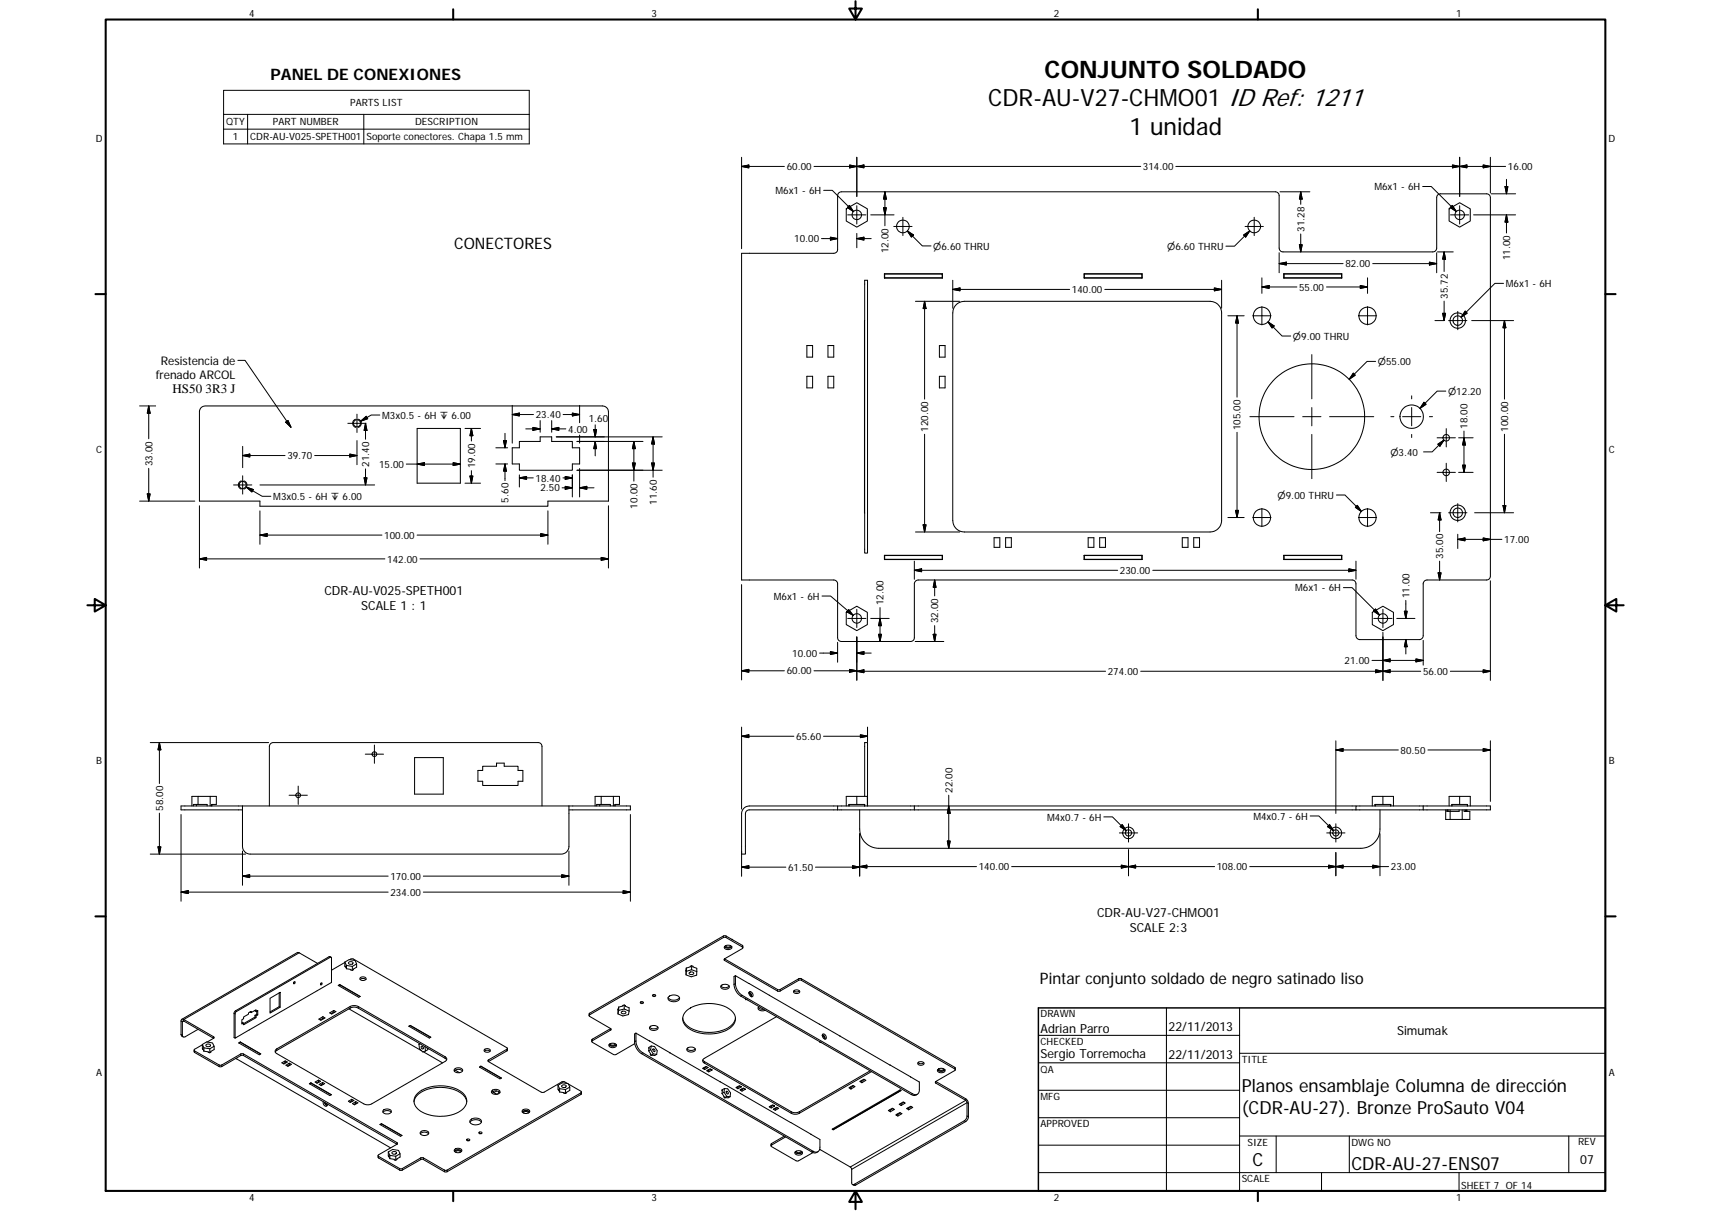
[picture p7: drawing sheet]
<svg xmlns="http://www.w3.org/2000/svg" width="594mm" height="420mm" viewBox="0 0 594 420" stroke-linecap="round" stroke-linejoin="round" font-family="sans-serif">
<g fill="none" stroke="#000" stroke-width=".36">
<path d="M293.8 72.5l3.7-2.2 3.7 2.2v4.2l-3.7 2.1-3.7-2.1zM503.1 72.5l3.7-2.2 3.7 2.2v4.2l-3.7 2.1-3.7-2.1zM257.5 87.9h32a1.34 1.34 0 0 0 1.3-1.3v-18.7a1.34 1.34 0 0 1 1.4-1.4h150.6a1.34 1.34 0 0 1 1.3 1.4v18.2a1.37 1.37 0 0 0 1.4 1.3h52a1.34 1.34 0 0 0 1.3-1.3v-17.5a1.3 1.3 0 0 1 1.3-1.4h16a1.3 1.3 0 0 1 1.4 1.4v131.3a1.3 1.3 0 0 1-1.4 1.3h-20.6a1.34 1.34 0 0 0-1.3 1.4v18a1.37 1.37 0 0 1-1.4 1.3h-20.6a1.41 1.41 0 0 1-1.4-1.3v-18a1.34 1.34 0 0 0-1.3-1.4h-150.7a1.37 1.37 0 0 0-1.3 1.4v18.7a1.3 1.3 0 0 1-1.3 1.3h-24a1.3 1.3 0 0 1-1.4-1.3v-18.7a1.38 1.38 0 0 0-1.3-1.4h-32zM300.2 97.2h1v94.7h-1zM307.1 95.1h.1M307.1 95h20.1v1.5h-20.1zM307.1 96.4h20.1M307.2 95.1v1.3M307.2 95.1h19.9v1.3M327.1 95.1h.1M376.4 95h20.2v1.5h-20.2zM376.4 95.1h.1"/>
<path d="M376.5 95.1h20v1.3h-20.1M396.5 95.1h.1M445.7 95h20.2v1.5h-20.2zM445.7 96.4h20.2M445.7 95.1h20.2M445.8 95.1v1.3M465.8 95.1v1.3M280.2 119.9h1.9v4h-1.9zM287.5 119.9h2v4h-2zM300.2 111.2v66.8M326.2 119.9h1.9v4h-1.9zM332.2 105.6l.8-.6 1.8-.5h85.4a4 4 0 0 1 4 4.1v72a4 4 0 0 1-4 4h-85.4a4 4 0 0 1-4-4v-72l.5-1.9z"/>
<path d="M280.2 130.6h1.9v4h-1.9zM287.5 130.6h2v4h-2zM326.2 130.6h1.9v4h-1.9zM69.7 141.6l1.5-.8h138a2.08 2.08 0 0 1 2.1 2.1v31h-21.1v1.7h-100v-1.7h-20.9v-31zM144.8 148.7h15v18.9h-15zM177.9 155.4h2.4v-2.2h7.3v-1.6h4v1.6h7.1v2.2h2.5v5.6h-2.5v2.2h-18.4v-2.2h-2.4zM307.1 192.7h20.1v1.4h-20.1zM307.1 194.1h20.1M307.2 194.1v-1.4h19.9v1.4M345.2 186.6h1.9v3.3h-1.9zM349.2 186.6h1.9v3.3h-1.9zM376.4 192.7h20.2v1.4h-20.2z"/>
<path d="M376.5 192.7h20v1.4h-20.1M377.8 186.6h2v3.3h-2zM381.8 186.6h2v3.3h-2zM410.5 186.6h2v3.3h-2zM414.5 186.6h2v3.3h-2zM445.7 192.7h20.2v1.4h-20.2zM445.7 194.1h20.2M445.8 192.7v1.4M465.8 192.7v1.4M293.8 212.4l3.7-2.1 3.7 2.1v4.3l-3.7 2.1-3.7-2.1zM476.5 212.4l3.7-2.1 3.6 2.1v4.3l-3.6 2.1-3.7-2.1zM67.2 279.6v-.5h4.7v.5"/>
<path d="M68.2 279.1v.5M68.8 276.3v2.8M73 276.3v3.3M73.5 279.6v-.5h1.6v-2.8h-8.5v3.3M84.2 279.6h-21.3v1.4h21.3M84.2 279.6v14.1a2.73 2.73 0 0 0 2.7 2.6h108a2.66 2.66 0 0 0 2.6-2.6v-14.1M84.2 279.6h113.3M93.5 279.6v-20.6a1.37 1.37 0 0 1 1.4-1.4h92a1.34 1.34 0 0 1 1.3 1.4v20.6M143.9 262.8h10v12.7h-10zM165.9 267.3h1.7v-1.4h4.8v-1.1h2.7v1.1h4.8v1.4h1.6v3.8h-1.6v1.4h-12.3v-1.4h-1.7zM197.5 279.6h21.4v1.4h-21.4M207.2 279.6v-.5h4.7v.5"/>
<path d="M208.2 279.1v.5M208.7 276.3v2.8M213 276.3v3.3M213.5 279.6v-.5h1.6v-2.8h-8.5v3.3M290.8 279.6h-30.6a2.7 2.7 0 0 0-2.7 2.7v14h1.3v-14a1.3 1.3 0 0 1 1.4-1.3h30.6M293.8 279.6v-3.3h7.4v3.3M297.5 276.3v2.8M300.2 279.1v.5M300.2 276.3v-18.7h1v22M300.2 279.6v-.5h-5.5v.5M317.5 279.6h-26.7v1.4M317.5 279.6v1.4"/>
<path d="M317.5 279.6h153.3M476.5 279.6v-3.3h7.3v3.3M477.5 279.1v.5M480.2 276.3v2.8M482.8 279.1v.5M482.9 279.6v-.5h-5.5v.5M494.2 279.6h23.3v1.4h-23.3M494.2 279.6h-23.4v1.4M494.2 279.6v1.4M503.1 279.6v-3.3h7.4v3.3M504.2 279.1v.5M506.8 276.3v2.8"/>
<path d="M509.5 279.1v.5M509.5 279.6v-.5h-5.4v.5M290.8 281h26.7M317.5 281h153.3M470.8 281h23.4M479.1 281v6.6a6.7 6.7 0 0 1-6.6 6.7h-167.3a6.7 6.7 0 0 1-6.7-6.7v-6.6M502 281v3.3h1.5M502.4 281v.5h4.2v-.5M502.6 281v.5M502.8 281v.5M503.5 281v.5M503.5 281.5v2.8"/>
<path d="M507.7 281v3.3M508.4 281v.5h1.9v2.8h-6.8M508.8 281v.5M509.2 281v.5M509.4 281v.5M110.3 334.3l-6.9-3.8-40.2 23.1M115 332.1l-.7-.2-32.7 18.9-.3 .6v8.6l.3 .2M119.7 333.8l.2 1.6M119.7 333.8l.6 1.2M119.7 333.8l1.5-.9 2.1 .3 .5 1.2-1.5 .9M119.7 333.9l-4.6 2.7M119.9 335.4v-.2l.4 .9"/>
<path d="M119.9 335.3v.1M120.3 335v1.1M120.3 335l2 .3M120.3 336.1l2 .6M121.1 333.9l.3-.2a.63 .63 0 0 1 .8-.1 .63 .63 0 0 1 .2 .9h-.2a.68 .68 0 0 1-.8 .1 .68 .68 0 0 1-.3-.7zM121.4 333l1.2-.3 53.6 31-.1 .3-6.5 3.7-.2 .3 .2 .3M122.3 335.3v1.4M123.8 334.4v1.2l-1.5 1.1M125 339.8l1-.3 1 .3M125.1 339.2a1.22 1.22 0 0 1 2 .5 1.15 1.15 0 0 1-1.2 .5 1.15 1.15 0 0 1-.9-.8zM238.2 336.9v-.3v1.6M238.3 337l-.1 1.2 1.8 .7 1.9-.6v-1.2"/>
<path d="M238.3 335.9l-.1 .9M238.3 335.9v1.1M239.4 337.4l.3-.2a.61 .61 0 0 1 .8 0 .61 .61 0 0 1 .1 .8l-.1 .1a.67 .67 0 0 1-.8 .1 .67 .67 0 0 1-.3-.8zM240.1 335.1l-1.8 .8M240.1 336.4l-1.8 .6M240.1 335.1l1.8 .9v1.1M240.1 336.4l1.8 .7M240.1 335.1v1.3M251.6 332.7l18.6 10.7 .7-.1 6.5-3.8h.7l53.4 30.8 .2 .9M251.6 332.7l-.1 .4 18.6 10.8h.6l6.7-3.8h.7l53.6 31-.1 .2-6.7 3.9M251.6 332.7l6.3-3.9-6.1-3.6-.6 .1-46.7 27 .2 .3 7.3 4.3M251.6 328.4l1.2 .5 1.3-.5"/>
<path d="M251.7 328.3l.6-.3a1.14 1.14 0 0 1 1.8 1l-.2 .1a1.52 1.52 0 0 1-2.4-.5zM252 328.1a.87 .87 0 0 0 .8 .5 .87 .87 0 0 0 .8-.5M254.1 325.9h.2M255.3 338.5l-.4 .3v3.1a5.4 5.4 0 0 0 2.3 3.7l59.2 34.2 1.2 .3 .9-.5M255.3 338.5v2.7a5.2 5.2 0 0 0 2.4 4.1l59.2 34.2a1.44 1.44 0 0 0 1.6 .1 1.44 1.44 0 0 0 .7-1.5v-2.7l-3-1.8M255.3 338.5l4.7 2.7M257.9 328.8l-.1-.8-5.8-3.3h-.7l-46.6 26.9-.2 .8M63.6 359.7l-.6-.3-.1-.5v-4.7a.57 .57 0 0 1 .2-.6 .57 .57 0 0 1 .7 .1l10.4 6 .2 .3-.2 .2M68.8 357.1l-4.5 2.6a.6 .6 0 0 1-.7 .1 .6 .6 0 0 1-.3-.6v-4.7l.4-.3 10.5 6M84 354.9l.6 .1M84.6 352.8l1.7-.9v-.5l.9-.5v.4l1.7-.9v.5l.6-.3v1.5l-.6 .4v.6l-4.3 2.5v-.6l-.6 .3v-1.5l.6-.3zM86.6 357.3l-5 2.9v-8.6l.4-.6 32.6-18.9 .4 .1 .1 8.7-28.6 16.4"/>
<path d="M86.9 351.1l.3 .2M86.9 351.1h.1M88.6 350.6l.3 .3M88.6 352.3v.6M88.6 352.3l.3 .2M88.9 353.1l-.3-.2-4 2.3M89.1 350.8v1.1M89.1 351.9l.4 .2M89.1 351.9l-.5 .4M93.8 346.4l3.5-2.1v5.2l-3.5 2zM96.9 344.5v4.8M96.9 349.3l.4 .2"/>
<path d="M96.9 349.3l-3.1 1.8M102.1 340.7l-.2 .3M102.2 340.6a.31 .31 0 0 1 .2 .5 .31 .31 0 0 1-.5 0zM110.7 353.6l1.4-.9 .7 .5-1.4 .8zM111.5 341.1l-.2 .4M112.1 352.7v.6M112.4 353.4l-.3-.1-.9 .5M114.5 351.4l1.4-.8 .7 .4-1.4 .8zM115.9 350.6v.5M116.1 351.3l-.2-.2-.9 .6M117.4 341.9l.6-.3 7.1 4.1-.5 .3zM118 341.6v.1"/>
<path d="M118 341.7l7 4.1M118 341.7l-.5 .2M121.1 350l25.3 14.6M142.5 355.8l-.5 .2 7.1 4.2 .5-.3M142.5 355.8l7.1 4.1M142.5 355.8v.1M142.5 355.9l7 4M142.5 355.9l-.5 .2M212 356.9l.1 .4-6.5 3.8-.1 .4 7.8 4.5 .6-.2 6.5-3.7M212 356.9l-6.4 3.7-.1 .8M214.6 350.1l.1 .1M214.6 350.1v1.7"/>
<path d="M214.8 350.6l-.2 1.2 1.7 .7 1.9-.5 .2-1.2M214.8 349.4l-.2 .9v-.2M214.8 349.4v1.2M215.9 351l.3-.2a.58 .58 0 0 1 .8 0 .58 .58 0 0 1 0 .9h-.2a.62 .62 0 0 1-.8 .1 .62 .62 0 0 1-.1-.8zM216.7 350.1l1.7 .7M216.7 348.7l-1.9 .7M216.7 348.7v1.4M216.7 350.1l-1.9 .5M216.7 348.7l1.7 1v1.1M220.8 358.5l-.5 .2v2.8a5.4 5.4 0 0 0 2.4 4l59.2 34.2 1.1 .3 1-.4M220.8 358.5l4.7 2.7M220.8 358.5l.1 3.5a5.1 5.1 0 0 0 2.3 3.3l59.1 34.1a1.45 1.45 0 0 0 1.7 .2 1.45 1.45 0 0 0 .7-1.5v-2.7l-3.1-1.8"/>
<path d="M222.3 347.7l.3-.1a.42 .42 0 0 1 .6-.1 .42 .42 0 0 1 .1 .6 .54 .54 0 0 1-.6 .1 .54 .54 0 0 1-.4-.5zM222.6 347.6h.6M225.6 356.4a2.03 2.03 0 0 0 2.8 0M225.6 356.3a1.87 1.87 0 0 1 2.9 .4 1.74 1.74 0 0 1-3 0zM226.6 345.3l.1-.1a.49 .49 0 0 1 .8-.2 .49 .49 0 0 1 0 .8 .49 .49 0 0 1-.8-.1zM226.8 345.1h.6M232 346.1a2.62 2.62 0 0 0 3.9 0M232.3 345.7a2.45 2.45 0 0 1 3.7 .7 2.35 2.35 0 0 1-4.1 .1zM237.1 353.2a6.5 6.5 0 0 0 5.5 4.6 13 13 0 0 0 11.9-2.6l.7-1.2 .1-.8M238.4 350.7a13.2 13.2 0 0 1 15.8 .2 3.8 3.8 0 0 1-1.5 6.3 13.6 13.6 0 0 1-14.5-1.2 3.5 3.5 0 0 1 .2-5.3zM250.3 342.1l.1 .2a2.08 2.08 0 0 0 2.8-.2M250.4 342a1.85 1.85 0 0 1 2.8 .3 1.62 1.62 0 0 1-1.5 .9 1.62 1.62 0 0 1-1.4-1z"/>
<path d="M258.9 346.5l.6 .4M260 341.2l7.1 4.1M260 341.2h.1M260.1 344.7l.5 .4v.5M260.1 344.3l.6 .5 .3 1-.3-1zM260.2 344.1a1.08 1.08 0 0 1 1.1 .5 1.08 1.08 0 0 1-.1 1.2l-.5-.1a1.25 1.25 0 0 1-.5-1.6zM263.3 349.6a1.88 1.88 0 0 0 1.8 .6M263.3 349.5a1.26 1.26 0 0 0 1.9 1.2l.5-.2M263.6 349.3l-.3 .2M267.1 345.3h.1M267.1 345.3l17.5 10.1M269.6 352.7l-25 14.5a.85 .85 0 0 0-.6 .8 .85 .85 0 0 0 .6 .8l30.1 17.4a3.1 3.1 0 0 0 2.9 0l25-14.4"/>
<path d="M275.6 343.8l1 .4 1-.4M275.7 343.7a1.21 1.21 0 0 1 2 .5 1.16 1.16 0 0 1-1.2 .5 1.16 1.16 0 0 1-.9-.8zM284.5 355.4l7.2 4.1M284.6 355.4h.1M285.5 359.4l.5 .3 .1 .6M285.6 359l.1 .1a1.4 1.4 0 0 1 .7 1.4M285.7 358.8a1.07 1.07 0 0 1 1 .5 1.07 1.07 0 0 1-.1 1.2 1.2 1.2 0 0 1-.9-1.7zM291.6 359.5h.1M291.6 359.5l17.5 10M360.5 359.2h69.9M405 349.7v63.5M430.4 349.7v63.5"/>
<path d="M67.4 364.3l.2 .8 8.8 5 .6-.1 6.6-3.8h1l53.2 30.8M70.3 362.5l-2.7 1.5-.2 .4 8.8 5.2h.7l6.7-3.9h1l53.2 30.7v.6M70.3 362.4l1.4-.9 2.1 .3 .6 1.2-1.6 .9M70.3 362.4l.1 1.6M70.3 362.4l.5 1.2M70.4 364v-.2l.4 .9M70.4 363.9v.1M70.8 364.7l2 .6M70.8 363.6v1.1M70.8 363.6l2 .3M71.6 362.5l.3-.2a.63 .63 0 0 1 .8-.1 .63 .63 0 0 1 .2 .8l-.2 .1a.68 .68 0 0 1-.8 .1 .68 .68 0 0 1-.3-.7zM72.8 363.9v1.4"/>
<path d="M74.2 360.2l-2.3 1.3M74.4 363v1.2l-1.6 1.1M81.9 367.2l53.7 31.1M82.9 361.8l.5-.3 7.1 4.2-.5 .3zM83.4 361.5v.1M83.4 361.6l-.4 .3M83.4 361.6l7.1 4.1M95.6 365l.5-.6 25.5-14.6a2.88 2.88 0 0 1 2.8 0l30.2 17.4 .5 .5M95.9 364.1l25.7-14.9 1.5-.3 1.3 .3 30.2 17.4a.85 .85 0 0 1 .5 .9 .85 .85 0 0 1-.5 .8l-25.5 14.7a3.1 3.1 0 0 1-2.8 0l-30.2-17.5a.87 .87 0 0 1-.2-1.4zM99 368.1l.8 .4-1.2 .6-.7-.4 1.1-.6v.5M99 368.6l-.7 .4M99 368.6l.3 .1"/>
<path d="M100.5 368.9l.7 .4-1.2 .7-.7-.4 1.2-.7v.5M100.5 369.4l-.7 .4M100.5 369.4l.2 .2M107.4 376l.5-.3 7.2 4.1-.6 .3zM107.9 375.7v.1M107.9 375.8l7.1 4.1M107.9 375.8l-.4 .2M110.6 374.7l.7 .5-1.2 .6-.7-.4 1.2-.7v.6M110.6 375.3l-.7 .4M110.6 375.3l.2 .1M112 375.6l.7 .4-1.2 .7-.7-.5 1.2-.6v.5M112 376.1l-.7 .4"/>
<path d="M112 376.1l.2 .1M144.7 379.6a13.2 13.2 0 0 1 14.4-1.5 4 4 0 0 1 2.3 5.9 11.8 11.8 0 0 1-11.6 3 6.7 6.7 0 0 1-6.1-4.9l.4-1.7zM145.5 362.3l.1 1.5 1.2 1.2 .9-.3M145.8 362.1l-.3 .2M145.9 362.2l-.4 .1M147 364.9l6.7 3.9M147.5 363.2h.1M147.5 363.1l.2 1.6M148.3 363.6l.3 .6-.9 .5M157.7 371.6a2 2 0 0 1 2.9 0M157.9 370.9a1.66 1.66 0 0 1 2.7 .6 1.81 1.81 0 0 1-2.9-.2zM158 371.3l1.5 .9"/>
<path d="M166.5 370.2l.5-.3 7.1 4.1-.5 .3zM167 369.9v.1M167 370l7 4.1M167 370l-.4 .2M168.2 364.7l.7-.3 1.3 .3M168.2 364.1a1.22 1.22 0 0 1 2 .5 1.17 1.17 0 0 1-1.1 .5 1.17 1.17 0 0 1-1-.8zM169.6 368.3l18.5 10.7 .8-.1 6.3-3.6h.7l1.2 .6M170.7 379.1l.1-.2a1.89 1.89 0 0 1 2.7 .2M170.7 378.5a1.84 1.84 0 0 1 2.9 .3 1.62 1.62 0 0 1-1.5 .9 1.62 1.62 0 0 1-1.5-1zM171 378.8l1 .6M171.3 378.6l.1 .4 1.1 .6M171.9 378.5h.5"/>
<path d="M173.2 378.8l-.4 .8M173.3 378.9h.1M176.2 363.8l-.2 .8-6.4 3.7M193.8 376.5l.1 1.7M193.8 376.5l.5 1.2M193.8 376.5l1.5-.8 2 .3 .5 1.2-1.5 .8M193.9 378.2v-.2l.4 .9M193.9 378.1v.1M194.3 378.9l2 .5M194.3 377.7v1.2M194.3 377.7l2 .3M195.1 376.6l.3-.2a.62 .62 0 0 1 .8 0 .62 .62 0 0 1 .2 .8l-.2 .1a.67 .67 0 0 1-.8 0 .67 .67 0 0 1-.3-.7z"/>
<path d="M196.3 378v1.4M197.4 376.1l4.3 2.5 .1 .5-46.7 26.9h-.8l-7.6-4.4-.6 .1-6.4 3.7-.6 .1-7.8-4.5 .1-.3 6.4-3.7M197.8 377.2v1.1l-1.5 1.1M201.9 378.9l-.2 .8-46.7 26.9-.7-.1-7.8-4.3-6.9 3.8h-.7l-7.5-4.3-.1-.8M211.5 362.5l1 .4h.8l.7-.4M211.6 362.3l.4-.2a1.2 1.2 0 0 1 1.3-.2 1.2 1.2 0 0 1 .7 1.1 1.52 1.52 0 0 1-2.6-.4zM211.9 362.1a.89 .89 0 0 0 .8 .5 .89 .89 0 0 0 .8-.5M225.2 364.6l.8 1.5M225.5 361.2l7.1 4.1M225.5 361.1v.1M225.9 364.2l.9 1.5 1.2 .1M225.9 364.2l-.7 .4"/>
<path d="M226.1 362.9l-.2 1.3M226.1 362.9l1.2 .2 .9 1.5-.2 1.2M226.1 362.9l-.8 .5-.1 1.2M226.8 363.9l.4 .1a.46 .46 0 0 1 .3 .4 .46 .46 0 0 1-.3 .5l-.5-.7zM226.8 365.7l-.8 .4M228 365.8l-.7 .4-1.3-.1M232.6 365.3h.1M232.6 365.3l17.4 10M238.5 363.9a2.03 2.03 0 0 0 2.9 0M238.7 363.7l.4-.3a1.52 1.52 0 0 1 2.3 .9 1.68 1.68 0 0 1-2.9-.3zM244 370.7l1.1-.7 .7 .4-1.1 .7zM244 367.7l.6 .6 30.1 17.4a3.1 3.1 0 0 0 2.9 0l24.5-14.2"/>
<path d="M244.4 370.4l.3 .1M244.7 370.5v.6M245.4 371.5l1.2-.7 .7 .4-1.2 .7zM245.4 370.1l-.7 .4M245.8 371.2l.3 .2M246.1 371.4v.5M246.8 371l-.7 .4M250 375.3l7.1 4.2M250 375.3h.1M250.7 379.4l.8 1.5M251.4 379l.9 1.4 1.2 .1M251.4 379l-.7 .4"/>
<path d="M251.5 377.7l1.2 .1 1 1.4-.2 1.3M251.5 377.7l-.8 .4v1.3M251.5 377.7l-.1 1.3M252.2 378.7a.45 .45 0 0 1 .6 .2 .45 .45 0 0 1-.3 .6zM255.5 377.3l1.2-.6 .7 .4-1.2 .6zM256 377.1l.2 .1M256.2 377.2v.5M256.9 376.8l-.7 .4M256.9 378.1l1.2-.6 .7 .4-1.2 .7zM257.1 379.4l17.4 10.1M257.1 379.4h.1M257.4 377.9l.2 .1"/>
<path d="M257.6 378v.6M258.4 377.6l-.8 .4M284.6 361.4l.5 .3M284.9 361.6l-.2 .1M294.8 377.4l1.4-.8 .7 .4-1.4 .8zM295.2 377.1l.3 .7M296.4 376.7l-.9 .6M298.5 375.2l1.4-.8 .8 .4-1.5 .8zM299 375l.2 .1v.5M300.2 374.5l-1 .6M309 369.5l7.2 4.2M312.8 378.3l-23.5 13.6"/>
<path d="M316.2 373.6h.1M318.7 368.7l.8 .4 1.2-.4M318.8 368.6l.3-.2a.97 .97 0 0 1 1.1-.1 .97 .97 0 0 1 .5 .9 1.17 1.17 0 0 1-1.1 .4 1.17 1.17 0 0 1-.9-.8zM324.9 375.2l10.9 6.5 .4 1.1v4.7l-.4 1.1-38.7 22.6-.5 .1-.6-.3M324.9 375.2l-.2 .3 .2 .3 10.7 6.3 .2 5.4-.4 .9-38.8 22.5a.56 .56 0 0 1-.6 .1 .56 .56 0 0 1-.3-.6v-4.7l-.2-.6-10.9-6.3M325.6 371.2l1 .4h.7l.8-.4M325.7 371a1.37 1.37 0 0 1 1.4-.4 1.37 1.37 0 0 1 1 1.1 1.53 1.53 0 0 1-2.6-.4zM326 370.8a.87 .87 0 0 0 .8 .6 .87 .87 0 0 0 .8-.6M360.5 368.7h69.9M360.5 378.3h69.9M430.4 365.4h127M112.2 382.2l.1 .8a.71 .71 0 0 0 .4 .8 .71 .71 0 0 0 .9-.4l-.1-.4"/>
<path d="M112.7 382.5l.4 .8 .5 .3M113 382.7l.6 .5M122.1 381.4l.8 .4-1.2 .7-.7-.4 1.1-.7v.6M122.1 382l-.7 .4M122.1 382l.3 .1M123.5 382.2l.8 .4-1.2 .7-.7-.4 1.1-.7v.6M123.5 382.8l-.6 .4M123.5 382.8l.3 .1M131.9 390.1l.6-.2 7.1 4.1-.5 .3zM132.5 389.9h.1M132.5 389.9l7 4.1M132.5 389.9l-.5 .3"/>
<path d="M133 385.9l.1-.2a2.11 2.11 0 0 1 2.7 .2M133.2 385.1l.6-.3a1.26 1.26 0 0 1 1.4 0 1.26 1.26 0 0 1 .6 1.2 1.72 1.72 0 0 1-2.9-.5zM134.8 399.7l.2 1.6M134.8 399.7l.6 1.2M134.8 399.7l1.5-.9 2.1 .3 .5 1.2-1.5 .9M136.2 399.7l.3-.1a.62 .62 0 0 1 .8-.1 .62 .62 0 0 1 .1 .8 .74 .74 0 0 1-.8 .2 .74 .74 0 0 1-.4-.8zM137.7 396.9l-.1 .2M143.7 382.3a6.4 6.4 0 0 1 5.6-4.6 12.8 12.8 0 0 1 11.8 2.6l.8 1.1 .1 .9M146 393.4a1.98 1.98 0 0 1 2.8 0M146.1 392.6l.7-.3a1.51 1.51 0 0 1 2 1 1.82 1.82 0 0 1-2.9-.2zM157.8 399.4l.9-.5 1.1 .2 .5 .3M157.9 398.8a1.52 1.52 0 0 1 2.5 .5 1.52 1.52 0 0 1-2.7-.2z"/>
<path d="M158.2 399.8a.88 .88 0 0 1 .8-.6 .88 .88 0 0 1 .8 .6M162 395.4l.3-.2a.43 .43 0 0 1 .6 0 .43 .43 0 0 1 .1 .5l-.2 .1a.46 .46 0 0 1-.5 0 .46 .46 0 0 1-.3-.4zM162.3 395.8h.6M163.2 389.4a2.61 2.61 0 0 1 3.9 0M163.3 388.6a2.47 2.47 0 0 1 3.9 .5 2.4 2.4 0 0 1-4.1 .1zM166.3 392.9l.3-.2a.42 .42 0 0 1 .5 0 .42 .42 0 0 1 .1 .6 .53 .53 0 0 1-.6 .1 .53 .53 0 0 1-.3-.5zM166.5 393.3h.6M181.3 385.8l1-.5 .8 .1 .7 .4M181.5 385.1l.4-.2a1.22 1.22 0 0 1 1.2-.1 1.22 1.22 0 0 1 .7 1 1.51 1.51 0 0 1-2.5-.4zM181.8 386.2a.87 .87 0 0 1 .8-.6 .87 .87 0 0 1 .8 .6M252.3 380.4l-.8 .5M253.5 380.5l-.7 .4h-1.3"/>
<path d="M267.1 384l1.2-.7 .6 .4-1.1 .7zM267.5 383.7l.3 .2M267.8 383.9v.5M268.5 383.5l-.7 .4M268.5 384.8l1.2-.6 .7 .4-1.2 .6zM268.9 384.6l.3 .1M269.2 384.7v.5M269.9 384.3l-.7 .4M272.3 394.2l-4.5 2.6-.1 .8M272.8 394.5l-4.9 2.8-.2 .4 9 5.1 .6-.1 5-2.8M274.5 389.5l7.1 4.1M274.5 389.4v.1"/>
<path d="M276.1 399.7l.9 .5h.8l.8-.5M276.2 399.6a1.55 1.55 0 0 1 2.4 .5 1.49 1.49 0 0 1-2.6-.2zM276.5 399.4a.87 .87 0 0 0 .8 .5 .87 .87 0 0 0 .8-.5M281.6 393.6h.1M288.9 391.8l23.6-13.7 .4 .3-23.6 13.6zM289 391.7l.3 .2M289.3 391.9v.1M308.4 385.3l1.4-.8 .8 .4-1.4 .8zM308.9 385l.3 .2v.5M310.1 384.6l-.9 .6M311 386.8l1.5-.8 .6 .4-1.4 .8zM311.5 386.5l.2 .2"/>
<path d="M311.7 386.7v.5M312.2 383.1l1.4-.8 .7 .4-1.4 .8zM312.7 382.8l.2 .7M312.7 386.1l-1 .6M313.9 382.4l-1 .6M314.8 384.6l1.4-.8 .7 .4-1.4 .8zM315.3 384.3l.2 .2v.5M316.4 383.9l-.9 .6M360.5 387.8h69.9M360.5 397.3h69.9M430.4 394.1h127M443.1 394.1v12.7"/>
<path d="M468.5 394.1v12.7M544.7 394.1v12.7M135 401.3v-.2l.4 .9M135 401.2v.1M135.4 400.9v1.1M135.4 400.9l2 .3M135.4 402l2 .5M137.4 401.2v1.3M138.9 400.3v1.1l-1.5 1.1M360.5 406.8h196.9M458.8 406.8v6.4M506.6 406.8v6.4"/>
<circle cx="297.5" cy="74.5" r="1.64"/>
<circle cx="313.5" cy="78.6" r="2.2"/>
<circle cx="435.5" cy="78.6" r="2.19"/>
<circle cx="506.8" cy="74.5" r="1.64"/>
<circle cx="438.2" cy="109.6" r="3"/>
<circle cx="474.8" cy="109.6" r="3"/>
<circle cx="506.1" cy="111.2" r="1.65"/>
<circle cx="506.2" cy="111.2" r="2.67"/>
<circle cx="123.9" cy="146.9" r="1.23"/>
<circle cx="455.5" cy="144.6" r="18.3"/>
<circle cx="490.2" cy="144.6" r="4.1"/>
<circle cx="502.1" cy="151.9" r="1.14"/>
<circle cx="84.2" cy="168.3" r="1.23"/>
<circle cx="438.2" cy="179.6" r="2.99"/>
<circle cx="474.8" cy="179.6" r="3"/>
<circle cx="502.1" cy="163.9" r="1.14"/>
<circle cx="506.2" cy="177.9" r="2.67"/>
<circle cx="506.2" cy="177.9" r="1.64"/>
<circle cx="297.5" cy="214.6" r="1.64"/>
<circle cx="480.1" cy="214.6" r="1.64"/>
<circle cx="103.5" cy="275.9" r=".81"/>
<circle cx="130" cy="261.7" r=".81"/>
<circle cx="391.8" cy="289" r="2"/>
<circle cx="391.8" cy="289" r="1.08"/>
<circle cx="463.8" cy="289" r="1.07"/>
<circle cx="463.8" cy="289" r="2"/>
<circle cx="111.5" cy="341.3" r=".32"/>
<circle cx="146.6" cy="363.4" r=".46"/>
</g>
<g fill="none" stroke="#000" stroke-width=".35">
<path d="M77.6 31.3h106.2v18.6h-106.2zM77.6 39.7h106.2M86 39.7v10.2M126.3 39.7v10.2M77.6 44.8h106.2M257.5 54.6v31.7M257.5 57.7l2.5-.4v1zM257.5 57.7h14.8M282.6 57.7h113.5M295 57.3l2.5 .4-2.5 .6zM297.5 54.6v13.6M297.5 57.7l2.5-.5v1z"/>
<path d="M408.3 57.7h114.4M504.3 57.2l2.5 .5-2.5 .5zM506.8 54.6v13.6M506.8 57.7l2.5-.5v1zM515 57.2l2.5 .5-2.5 .5zM517.5 54.6v12.4M286 66h3l7.3 7.4M294.2 72l.7-.7 1.4 2.1zM294.3 74.5h6.4M297.5 71.4v6.3M302.3 74.5h8.1M306.8 72.1h1l-.6 2.4z"/>
<path d="M307.2 66.5v11.8M307.2 66.5l.6 2.6h-1zM310.3 78.6h6.4M313.5 75.4v6.3M432.3 78.6h6.4M435.5 75.4v6.3M444.4 66.5h10.4M451.6 66.5l.5 2.6h-.9zM451.6 66.5v4.4M494 64.7h2.9l8.8 8.7M503.6 74.5h6.4M504.2 71.3l1.5 2.1-2.2-1.4z"/>
<path d="M506.8 71.4v6.3M511.6 74.5h14.6M517.8 67.2h8.4M522.6 64.7h1l-.5 2.5zM523.1 62.2v5M523.1 74.5v6.3M523.1 74.5l.5 2.6h-1zM285.2 82.8h5.6M288.3 82.3l2.5 .5-2.5 .5zM297.5 81v5M297.5 82.8l2.5-.5v1zM297.5 82.8h5"/>
<path d="M315 80.1l5.2 5.2h3.1M315 80.1l2.2 1.4-.7 .8zM330.8 97.2v9.8M421.6 99.9l2.6 .5-2.6 .5zM424.2 97.2v9.8M431.8 81.5l2.1-1.4-1.4 2.2zM433.9 80.1l-5.3 5.3h-2.9M438.1 99.6l2.6-.5v1zM438.1 99.6h12.2M438.1 96.4v5.4M444.1 87.7v6.9M444.1 91.5l2.6-.5v.9z"/>
<path d="M444.1 91.5h22.2M451.2 84.9h.9l-.5 2.5zM451.6 81.2v6.2M460.6 99.6h14.2M472.3 99.1l2.5 .5-2.5 .5zM474.8 96.4v5.4M476.6 91.5h22.2M496.3 91l2.5 .5-2.5 .4zM498.8 87.7v6.9M499.1 87.4h5.5M501.4 87.4l.5 2.5h-1zM501.4 87.4v6.8"/>
<path d="M522 98.3h-3l-11.7 11.8M317.9 104.5h15.3M321 104.5v34M321 104.5l.5 2.6h-1zM330.8 100.4l2.5-.5v1zM371.4 100.4h-40.6M383.6 100.4h40.6M426.3 109.6h5.7M429.5 109.6v28.2M429.5 109.6l.5 2.5h-1zM435 109.6h6.3M438.1 106.4v6.3"/>
<path d="M440.3 111.7l4.8 4.9h3.1M440.3 111.7l2.1 1.4-.7 .7zM471.7 109.6h6.3M474.8 106.4v6.3M500.9 108.7h1l-.5 2.5zM501.4 104.5l-.1 6.7h-3.1M503 111.2h6.3M506.2 108.1v6.3M508.7 107.9l.7 .8-2.1 1.4zM511 111.2h14.5M522.4 111.2v27.3M522.4 111.2l.5 2.5h-1z"/>
<path d="M82.6 125h2.5l15.9 23.3M455.5 123v15.4M469.9 129.5l.6 .7-2 1.4zM477.6 125.4h-2.9l-6.2 6.2M490.1 137.3v1.1M494.4 139.6l.7 .7-2.1 1.4zM502 135.7h-3l-6 6M48.5 140.8h5.6M51.6 140.8v11.4M51.6 140.8l.5 2.6h-1zM84.3 154.9v7.4M84.3 158.1l2.4-.6v1.1z"/>
<path d="M84.3 158.1h14.7M99.2 146.5l.8-.6 1 2.4zM109.3 158.1h14.6M120.8 146.9h6.3M121.4 157.5l2.5 .6-2.5 .5zM123.5 145.5a1.48 1.48 0 0 0-1 1.4 1.48 1.48 0 0 0 1 1.4M123.9 143.7v6.4M123.9 152.9v8.3M124.4 145.5a1.47 1.47 0 0 1 1 1.4 1.47 1.47 0 0 1-1 1.4M125.3 146.1l1.9-1.7 .5 .9zM126.9 146.9v5.5M126.9 146.9l.5 2.5h-1z"/>
<path d="M131.9 144h-3l-3.6 2.1M161.5 148.7h5.4M163.7 148.7v4.3M163.7 148.7l.5 2.5h-1zM172.2 155.4h4M174.8 152.9h1l-.5 2.5zM175.3 150.3v5.1M177.9 140.7v13.1M177.9 143.8l2.4-.5v1zM182.6 148.8h5M185 148.3l2.6 .5-2.6 .5zM185.2 143.8h-7.3"/>
<path d="M187.6 145.9v4.1M191.6 145.9v4.1M191.6 148.8l2.4-.5v1zM191.6 148.8h4.9M195.5 143.8h5.7M198.7 143.3l2.5 .5-2.5 .5zM200.3 153.2h23M201.2 140.7v6M201.2 150.9v2.9M206.2 149.1h.9l-.4 2.5zM206.7 147.4v4.2M206.7 153.2v5"/>
<path d="M206.7 153.2l.4 2.5h-.9zM220.1 153.2v13.7M220.1 153.2l.5 2.5h-1zM226.8 151.6v14M226.8 151.6l.5 2.5h-1.1zM229.9 151.6h-36.8M321 150.7v33.9M429.5 150v29.6M434 144.6h15.3M452.3 144.6h6.4M455.5 141.4v6.3M455.5 150.7v15.4"/>
<path d="M461.6 144.6h15.4M482.9 144.6h1.1M487 144.6h6.3M490.1 141.4v6.3M490.1 150.7v1.1M496.3 144.6h1.1M499 151.9h6.3M499.2 154.1l2.1-1.4-1.4 2.1zM501.3 152.7l-4 4.1h-3M502.2 148.7v6.4M506.4 151.9h5.1M508.3 149.6v14.3"/>
<path d="M508.3 151.9l.5 2.5h-1zM522.4 150.7v27.2M48.5 173.9h19.1M51.1 171.4h1l-.5 2.5zM51.6 162.5v11.4M69.3 175.5v21.6M81.1 168.3h6.3M83.8 166.8a1.5 1.5 0 0 0-1 1.5 1.5 1.5 0 0 0 1 1.4M84.3 165.1v6.3M84.7 166.8a1.48 1.48 0 0 1 1.1 1.5 1.48 1.48 0 0 1-1.1 1.4M85.5 169l5.5 3.2h3.1M85.5 169l2.5 .8-.5 .9z"/>
<path d="M90.2 168.3h39.9M90.2 177.2v11.6M126.4 165.8h1l-.5 2.5zM126.9 162.7v5.6M141.1 161h18.7M144.8 161l2.6-.5v1zM157.3 160.5l2.5 .5-2.5 .5zM161.5 167.6h5.4M163.2 165.2h1l-.5 2.4zM163.7 163.3v4.3M172.2 161h4M175.3 161v5.8"/>
<path d="M175.3 161l.5 2.4h-1zM180.3 164.8v4.2M180.3 165.8l2.5-.5v1zM180.3 165.8h4.9M190.2 177.2v11.6M195.2 169.2h3.5M195.4 165.8h3.3M196.3 165.3l2.4 .5-2.4 .5zM196.3 168.7l2.4 .5-2.4 .6zM198.7 164.8v7.6M200.3 163.2h29.6M201.2 169.2l2.5-.5v1.1z"/>
<path d="M201.2 169.2h5M201.2 162.6v9.8M211.3 175.5v21.6M219.6 160.7h1l-.5 2.5zM226.2 160.7h1.1l-.5 2.5zM426.3 179.6h5.7M429 177.1h1l-.5 2.5zM435 179.6h6.3M438.1 176.4v6.3M464 171.7h3l5.7 5.8M471.3 175.3l1.4 2.2-2.1-1.5zM471.7 179.6h6.3"/>
<path d="M474.8 176.4v6.3M496.7 177.9h3.6M499 163.9h6.3M499.8 177.9v6.5M499.8 177.9l.6 2.5h-1.1zM502.2 160.7v6.4M503 177.9h6.3M506.2 174.7v6.4M506.4 163.9h5.1M507.8 161.4h1l-.5 2.5zM512 177.9h13.5M521.9 175.4h1l-.5 2.5z"/>
<path d="M69.3 193.9l2.4-.5v1zM69.3 193.9h64.3M90.2 185.7l2.5-.6v1.1zM90.2 185.7h42.4M144.8 185.7h45.4M145.8 193.9h65.5M187.7 185.1l2.5 .6-2.5 .5zM208.7 193.4l2.6 .5-2.6 .5zM317.5 197.9l2.5-.5v1zM317.5 197.9h70.6M317.5 194.7v6.3M317.9 184.6h15.3"/>
<path d="M320.5 182.1h1l-.5 2.5zM400.3 197.9h70.5M468.3 197.4l2.5 .5-2.5 .5zM470.8 194.7v6.3M499.3 198.7h1.1l-.6 2.5zM499.8 194.7v6.5M506.2 187.1l2.4-.5v1zM506.2 187.1h15.3M506.2 185.4v4.9M515 186.6l2.5 .5-2.5 .5zM257.5 202.8v33.1M285.4 206.8h3l7.8 6.7"/>
<path d="M294.3 214.6h6.4M294.7 211.5l1.5 2-2.2-1.2zM297.5 211.4v6.3M302.3 214.6h6.4M305.6 210.8v11.8M305.6 214.6l.4 2.5h-1zM324.5 201.2v5.6M324.5 217.1v5.5M324.5 201.2l.5 2.6h-1zM466.4 203.9h3l9.6 9.5M477 214.6h6.3M477.6 211.3l1.4 2.1-2.1-1.4z"/>
<path d="M480.2 219.4v16.7M480.2 211.4v6.3M485 214.6h6.3M487.6 212.1h1l-.5 2.5zM488.1 208.3v6.3M517.5 201.5v34.6M257.5 232.7l2.5-.5v1zM257.5 232.7h14.8M282.6 232.7h14.9M288.3 226.1l2.5 .5-2.5 .5zM290.8 226.6h-6.2M290.8 222.8v7"/>
<path d="M295 232.2l2.5 .5-2.5 .5zM297.5 221v15.1M297.5 226.6l2.5-.5v1zM297.5 232.9l2.5-.5v1zM297.5 226.6h5M297.5 232.9h86.4M305 220.1h1l-.4 2.5zM317.7 222.6h10M324 220.1h1l-.5 2.5zM396.1 232.9h97.2M476.4 229.1h17.8M477.6 232.4l2.6 .5-2.6 .5z"/>
<path d="M480.2 229.1l2.5-.5v1zM480.2 232.9l2.5-.5v1zM488.1 221.9v5M488.1 221.9l.5 2.5h-1zM491.6 228.6l2.6 .5-2.6 .5zM494.2 222.2v8.6M503.6 232.9h13.9M515 232.4l2.5 .5-2.5 .5zM52.2 257.6h41.1M55.3 257.6v14.2M55.3 257.6l.6 2.6h-1zM130 258.5v6.3"/>
<path d="M257.5 252.3v28.4M257.5 255.4l2.5-.5v1zM257.5 255.4h18.1M285.9 255.4h15.3M298.7 254.9l2.5 .5-2.5 .5zM301.2 252.3v5.1M463.8 257v25.2M515 259.7l2.5 .5-2.5 .5zM517.5 257v21M100.4 275.9h6.3M103.5 272.7v6.4M126.8 261.7h6.4"/>
<path d="M329.4 275.9v18.4M329.4 279.6l.5 2.6h-1zM463.8 260.2l2.5-.5v1zM463.8 260.2h21.7M495.8 260.2h21.7M52.2 296.3h33.1M54.9 293.8h1l-.6 2.5zM55.3 282.1v14.2M62.9 282.6v30.1M84.2 295.3v11.8M197.5 295.3v11.8M218.9 282.6v30.1"/>
<path d="M257.5 295.3v8.7M298.5 289.2v14.8M328.9 291.8h1l-.5 2.5zM383.3 283.4h3l4.8 4.8M388.7 289h6.3M389.6 286.1l1.5 2.1-2.2-1.4zM391.8 294.8v9M391.8 285.8v6.4M454.9 283.1h3l5.1 5.1M460.6 289h6.4M461.6 286.1l1.4 2.1-2.1-1.4zM463.8 295.8v8"/>
<path d="M463.8 285.8v6.4M479.1 289.2v14.6M62.9 309.5l2.5-.5v1zM62.9 309.5h71.9M84.2 304l2.5-.5v1zM84.2 304h50.6M147 304h50.5M147 309.5h71.9M195 303.5l2.5 .5-2.5 .5zM216.4 309l2.5 .5-2.5 .5zM257.5 300.9l2.5-.5v.9zM272.9 300.9h-15.4"/>
<path d="M283.1 300.9h15.4M296 300.4l2.5 .5-2.5 .4zM298.5 300.7l2.5-.5v1zM298.5 300.7h40.6M351.3 300.7h70.4M389.3 300.2l2.5 .5-2.5 .5zM391.8 300.7l2.5-.5v1zM433.9 300.7h48.2M461.3 300.2l2.5 .5-2.5 .5zM463.8 300.7l2.5-.5v1zM476.6 300.2l2.5 .5-2.5 .5zM103.9 330.6l-40.1 23.1v.5l-.5 .3-.4-.3"/>
<path d="M114.3 331.9l.3 .2M251.2 324.8v.5M251.6 332.7v.5M252.1 324.8v.5M257.8 328v.6M277.3 339.6v.5M278.3 339.6v.5M62.9 358.9l.4 .3M74.2 359.7v.5M81.3 351.6l.3 .1M81.7 350.7l.4 .2M121.6 349.2v.6"/>
<path d="M124.4 349.2v.6M204.7 351.6v.5M212 356.9v.5M255.3 341.2l-.4 .3M257.7 345.3l-.5 .3M270 343.3v.5M270.9 343.3v.5M67.6 364.6v.5M76.1 369.5v.5M77 369.5v.5M83.6 365.7v.5M84.6 365.7v.5"/>
<path d="M96.1 363.9v.5M154.6 366.6v.6M169.6 367.7v.6M176 364v.6M201.7 379.2v.5M205.7 360.6v.5M220.8 361.2l-.5 .3M223.2 365.3l-.5 .2M244.6 368.3v.5M316.9 379.5l-.5 .3M324.9 375.2v.6M331.5 370.3v.6"/>
<path d="M137.8 396.4v.6M267.9 396.7v.6M274.7 385.7v.5M277.6 385.7v.5M282.3 399.4l-.4 .3M334.8 388.9l.5 .2M335.3 381.2v.6l-40.1 23.1M335.8 387.2l.4 .3M336.2 382.8l-.4-.2-40.1 23.1M131.4 401.2v.5M138.8 405.4v.6M139.7 405.4v.6"/>
<path d="M146.1 401.7v.6M147 401.7v.6M154.3 406v.5M155.3 406v.5M296.6 410.9l.5 .3"/>
</g>
<g fill="#000">
<circle cx="238.2" cy="336.6" r=".18"/>
<circle cx="258.9" cy="346.5" r=".18"/>
</g>
<g fill="none" stroke="#000" stroke-width=".71">
<path d="M36.7 6.8h520.7v406.4h-520.7zM157.3 3.2v3.6M297 .4v6.4l-2.2-3.8h4.5l-2.3 3.8M436.7 3.2v3.6M33.1 102h3.6M557.4 102h3.6M30.3 210h6.4l-3.8-2.2v4.4l3.8-2.2M557.4 210l3.8 2.2v-4.4l-3.8 2.2h6.3M33.1 317.9h3.6M557.4 317.9h3.6M157.3 413.2v3.6M297 413.2l2.3 3.8h-4.5l2.2-3.8v6.3"/>
<path d="M436.7 413.2v3.6"/>
</g>
<path d="M360.5 349.7h196.9v63.5h-196.9z" fill="none" stroke="#000" stroke-width=".51"/>
<g fill="#000" stroke="#000" stroke-width=".35">
<path d="M257.5 57.7l2.5-.4v1zM295 57.3l2.5 .4-2.5 .6zM297.5 57.7l2.5-.5v1zM504.3 57.2l2.5 .5-2.5 .5zM506.8 57.7l2.5-.5v1zM515 57.2l2.5 .5-2.5 .5zM294.2 72l.7-.7 1.4 2.1zM306.8 72.1h1l-.6 2.4zM307.2 66.5l.6 2.6h-1zM451.6 66.5l.5 2.6h-.9zM504.2 71.3l1.5 2.1-2.2-1.4zM522.6 64.7h1l-.5 2.5z"/>
<path d="M523.1 74.5l.5 2.6h-1zM288.3 82.3l2.5 .5-2.5 .5zM297.5 82.8l2.5-.5v1zM315 80.1l2.2 1.4-.7 .8zM330.8 100.4l2.5-.5v1zM431.8 81.5l2.1-1.4-1.4 2.2zM438.1 99.6l2.6-.5v1zM444.1 91.5l2.6-.5v.9zM451.2 84.9h.9l-.5 2.5zM496.3 91l2.5 .5-2.5 .4zM501.4 87.4l.5 2.5h-1zM321 104.5l.5 2.6h-1z"/>
<path d="M421.6 99.9l2.6 .5-2.6 .5zM429.5 109.6l.5 2.5h-1zM440.3 111.7l2.1 1.4-.7 .7zM472.3 99.1l2.5 .5-2.5 .5zM500.9 108.7h1l-.5 2.5zM508.7 107.9l.7 .8-2.1 1.4zM522.4 111.2l.5 2.5h-1zM469.9 129.5l.6 .7-2 1.4zM494.4 139.6l.7 .7-2.1 1.4zM51.6 140.8l.5 2.6h-1zM84.3 158.1l2.4-.6v1.1zM99.2 146.5l.8-.6 1 2.4z"/>
<path d="M121.4 157.5l2.5 .6-2.5 .5zM125.3 146.1l1.9-1.7 .5 .9zM126.9 146.9l.5 2.5h-1zM163.7 148.7l.5 2.5h-1zM174.8 152.9h1l-.5 2.5zM177.9 143.8l2.4-.5v1zM185 148.3l2.6 .5-2.6 .5zM191.6 148.8l2.4-.5v1zM198.7 143.3l2.5 .5-2.5 .5zM206.2 149.1h.9l-.4 2.5zM206.7 153.2l.4 2.5h-.9zM220.1 153.2l.5 2.5h-1z"/>
<path d="M226.8 151.6l.5 2.5h-1.1zM499.2 154.1l2.1-1.4-1.4 2.1zM508.3 151.9l.5 2.5h-1zM51.1 171.4h1l-.5 2.5zM85.5 169l2.5 .8-.5 .9zM126.4 165.8h1l-.5 2.5zM144.8 161l2.6-.5v1zM157.3 160.5l2.5 .5-2.5 .5zM163.2 165.2h1l-.5 2.4zM175.3 161l.5 2.4h-1zM180.3 165.8l2.5-.5v1zM196.3 165.3l2.4 .5-2.4 .5z"/>
<path d="M196.3 168.7l2.4 .5-2.4 .6zM201.2 169.2l2.5-.5v1.1zM219.6 160.7h1l-.5 2.5zM226.2 160.7h1.1l-.5 2.5zM429 177.1h1l-.5 2.5zM471.3 175.3l1.4 2.2-2.1-1.5zM507.8 161.4h1l-.5 2.5zM521.9 175.4h1l-.5 2.5zM69.3 193.9l2.4-.5v1zM90.2 185.7l2.5-.6v1.1zM187.7 185.1l2.5 .6-2.5 .5zM208.7 193.4l2.6 .5-2.6 .5z"/>
<path d="M317.5 197.9l2.5-.5v1zM320.5 182.1h1l-.5 2.5zM468.3 197.4l2.5 .5-2.5 .5zM499.3 198.7h1.1l-.6 2.5zM499.8 177.9l.6 2.5h-1.1zM506.2 187.1l2.4-.5v1zM515 186.6l2.5 .5-2.5 .5zM294.7 211.5l1.5 2-2.2-1.2zM305.6 214.6l.4 2.5h-1zM324.5 201.2l.5 2.6h-1zM477.6 211.3l1.4 2.1-2.1-1.4zM487.6 212.1h1l-.5 2.5z"/>
<path d="M257.5 232.7l2.5-.5v1zM288.3 226.1l2.5 .5-2.5 .5zM295 232.2l2.5 .5-2.5 .5zM297.5 226.6l2.5-.5v1zM297.5 232.9l2.5-.5v1zM305 220.1h1l-.4 2.5zM324 220.1h1l-.5 2.5zM477.6 232.4l2.6 .5-2.6 .5zM480.2 229.1l2.5-.5v1zM480.2 232.9l2.5-.5v1zM488.1 221.9l.5 2.5h-1zM491.6 228.6l2.6 .5-2.6 .5z"/>
<path d="M515 232.4l2.5 .5-2.5 .5zM257.5 255.4l2.5-.5v1zM298.7 254.9l2.5 .5-2.5 .5zM463.8 260.2l2.5-.5v1zM55.3 257.6l.6 2.6h-1zM515 259.7l2.5 .5-2.5 .5zM54.9 293.8h1l-.6 2.5zM328.9 291.8h1l-.5 2.5zM329.4 279.6l.5 2.6h-1zM389.6 286.1l1.5 2.1-2.2-1.4zM461.6 286.1l1.4 2.1-2.1-1.4zM62.9 309.5l2.5-.5v1z"/>
<path d="M84.2 304l2.5-.5v1zM195 303.5l2.5 .5-2.5 .5zM216.4 309l2.5 .5-2.5 .5zM257.5 300.9l2.5-.5v.9zM296 300.4l2.5 .5-2.5 .4zM298.5 300.7l2.5-.5v1zM389.3 300.2l2.5 .5-2.5 .5zM391.8 300.7l2.5-.5v1zM461.3 300.2l2.5 .5-2.5 .5zM463.8 300.7l2.5-.5v1zM476.6 300.2l2.5 .5-2.5 .5z"/>
</g>
<g font-size="8.4">
<text x="362.7" y="26.9">CONJUNTO SOLDADO</text>
<text x="392.1" y="46.8">1 unidad</text>
</g>
<text font-size="8.2" x="343.1" y="36.8">CDR-AU-V27-CHMO01 ID Ref: 1211</text>
<g font-size="6.3">
<text x="431.1" y="379">Planos ensamblaje Columna de dirección</text>
<text x="431.1" y="386.6">(CDR-AU-27). Bronze ProSauto V04</text>
<text x="434.8" y="404.7">C</text>
<text x="469.2" y="406">CDR-AU-27-ENS07</text>
</g>
<g font-size="5.5">
<text x="93.9" y="27.9">PANEL DE CONEXIONES</text>
<text x="157.7" y="86.3">CONECTORES</text>
<text x="361.1" y="341.3">Pintar conjunto soldado de negro satinado liso</text>
</g>
<text font-size="4.5" x="59.9" y="136.2">HS50 3R3 J</text>
<g font-size="4.4">
<text x="112.6" y="206.5">CDR-AU-V025-SPETH001</text>
<text x="125.4" y="211.8">SCALE 1 : 1</text>
<text x="380.9" y="318.2">CDR-AU-V27-CHMO01</text>
<text x="392.3" y="323.4">SCALE 2:3</text>
<text x="361.3" y="358.4">Adrian Parro</text>
<text x="405.8" y="357.8">22/11/2013</text>
<text x="485.1" y="359.2">Simumak</text>
<text x="361.3" y="367.1">Sergio Torremocha</text>
<text x="405.8" y="367.3">22/11/2013</text>
<text x="548.7" y="404">07</text>
</g>
<g font-size="4.1">
<text x="54.1" y="131.5">frenado ARCOL</text>
<text x="55.8" y="126.6">Resistencia de</text>
</g>
<g font-size="3.5">
<text x="86.6" y="5.8">4</text>
<text x="226.3" y="5.8">3</text>
<text x="365.9" y="5.8">2</text>
<text x="505.6" y="5.8">1</text>
<text x="121.6" y="36.8">PARTS LIST</text>
<text x="78.5" y="43.5">QTY</text>
<text x="94.7" y="43.5">PART NUMBER</text>
<text x="144.1" y="43.5">DESCRIPTION</text>
<text x="33.2" y="49.4">D</text>
<text x="80.9" y="48.6">1</text>
<text x="86.9" y="48.7">CDR-AU-V025-SPETH001</text>
<text x="127.2" y="48.7">Soporte conectores. Chapa 1.5 mm</text>
<text x="558.5" y="49.4">D</text>
<text x="273.1" y="59">60.00</text>
<text x="396.8" y="59">314.00</text>
<text x="523.6" y="59">16.00</text>
<text x="477.2" y="66">M6x1 - 6H</text>
<text x="269.2" y="67.3">M6x1 - 6H</text>
<text x="452.9" y="80.4" transform="rotate(-90 452.9 80.4)">31.28</text>
<text x="275.8" y="84.1">10.00</text>
<text x="308.5" y="87.8" transform="rotate(-90 308.5 87.8)">12.00</text>
<text x="467.1" y="92.7">82.00</text>
<text x="524.3" y="90.3" transform="rotate(-90 524.3 90.3)">11.00</text>
<text x="372.2" y="101.7">140.00</text>
<text x="451.1" y="100.8">55.00</text>
<text x="522.8" y="99.6">M6x1 - 6H</text>
<text x="502.7" y="103.7" transform="rotate(-90 502.7 103.7)">35.72</text>
<text x="132.7" y="145.3">M3x0.5 - 6H ↧ 6.00</text>
<text x="186" y="145.1">23.40</text>
<text x="204.4" y="146.6">1.60</text>
<text x="322.3" y="149.9" transform="rotate(-90 322.3 149.9)">120.00</text>
<text x="430.8" y="149.2" transform="rotate(-90 430.8 149.2)">105.00</text>
<text x="509.6" y="148.8" transform="rotate(-90 509.6 148.8)">18.00</text>
<text x="523.6" y="149.9" transform="rotate(-90 523.6 149.9)">100.00</text>
<text x="197.3" y="150.1">4.00</text>
<text x="33.4" y="157.3">C</text>
<text x="52.9" y="161.7" transform="rotate(-90 52.9 161.7)">33.00</text>
<text x="99.8" y="159.3">39.70</text>
<text x="128.2" y="161.9" transform="rotate(-90 128.2 161.9)">21.40</text>
<text x="558.6" y="157.3">C</text>
<text x="131.6" y="162.3">15.00</text>
<text x="165" y="162.5" transform="rotate(-90 165 162.5)">19.00</text>
<text x="186" y="167.1">18.40</text>
<text x="94.9" y="173.5">M3x0.5 - 6H ↧ 6.00</text>
<text x="187.6" y="170.5">2.50</text>
<text x="176.6" y="174.3" transform="rotate(-90 176.6 174.3)">5.60</text>
<text x="221.4" y="176.4" transform="rotate(-90 221.4 176.4)">10.00</text>
<text x="228" y="175.1" transform="rotate(-90 228 175.1)">11.60</text>
<text x="133.4" y="186.9">100.00</text>
<text x="522.3" y="188.4">17.00</text>
<text x="134.4" y="195.2">142.00</text>
<text x="501.1" y="193.9" transform="rotate(-90 501.1 193.9)">35.00</text>
<text x="388.8" y="199.1">230.00</text>
<text x="268.7" y="208.1">M6x1 - 6H</text>
<text x="306.8" y="210" transform="rotate(-90 306.8 210)">12.00</text>
<text x="449.7" y="205.1">M6x1 - 6H</text>
<text x="489.3" y="207.5" transform="rotate(-90 489.3 207.5)">11.00</text>
<text x="325.7" y="216.2" transform="rotate(-90 325.7 216.2)">32.00</text>
<text x="275.1" y="227.8">10.00</text>
<text x="273.1" y="234">60.00</text>
<text x="466.9" y="230.4">21.00</text>
<text x="384.7" y="234.1">274.00</text>
<text x="494.1" y="234.1">56.00</text>
<text x="276.5" y="256.7">65.60</text>
<text x="486.3" y="261.5">80.50</text>
<text x="33.4" y="265.2">B</text>
<text x="558.6" y="265.2">B</text>
<text x="330.7" y="275.1" transform="rotate(-90 330.7 275.1)">22.00</text>
<text x="56.6" y="281.3" transform="rotate(-90 56.6 281.3)">58.00</text>
<text x="363.6" y="284.7">M4x0.7 - 6H</text>
<text x="435.2" y="284.3">M4x0.7 - 6H</text>
<text x="135.6" y="305.2">170.00</text>
<text x="273.7" y="302.1">61.50</text>
<text x="339.8" y="301.9">140.00</text>
<text x="422.5" y="301.9">108.00</text>
<text x="482.9" y="301.9">23.00</text>
<text x="135.6" y="310.8">234.00</text>
<text x="361.3" y="353">DRAWN</text>
<text x="361.3" y="362.5">CHECKED</text>
<text x="431.1" y="368.7">TITLE</text>
<text x="33.4" y="373.2">A</text>
<text x="361.3" y="372.1">QA</text>
<text x="558.6" y="373.2">A</text>
<text x="361.3" y="381.6">MFG</text>
<text x="361.3" y="391.2">APPROVED</text>
<text x="433.2" y="397.5">SIZE</text>
<text x="469.2" y="397.5">DWG NO</text>
<text x="547.9" y="397.4">REV</text>
<text x="431.1" y="410.2">SCALE</text>
<text x="507.3" y="412.4">SHEET 7 OF 14</text>
<text x="86.6" y="416.7">4</text>
<text x="226.3" y="416.7">3</text>
<text x="365.9" y="416.7">2</text>
<text x="505.6" y="416.7">1</text>
</g>
<g font-size="3.3">
<text x="324.1" y="86.6">⌀6.60 THRU</text>
<text x="405.3" y="86.7">⌀6.60 THRU</text>
<text x="448.9" y="117.9">⌀9.00 THRU</text>
<text x="478.4" y="126.6">⌀55.00</text>
<text x="502.8" y="137">⌀12.20</text>
<text x="482.7" y="158.1">⌀3.40</text>
<text x="443.6" y="173">⌀9.00 THRU</text>
</g>
</svg>
